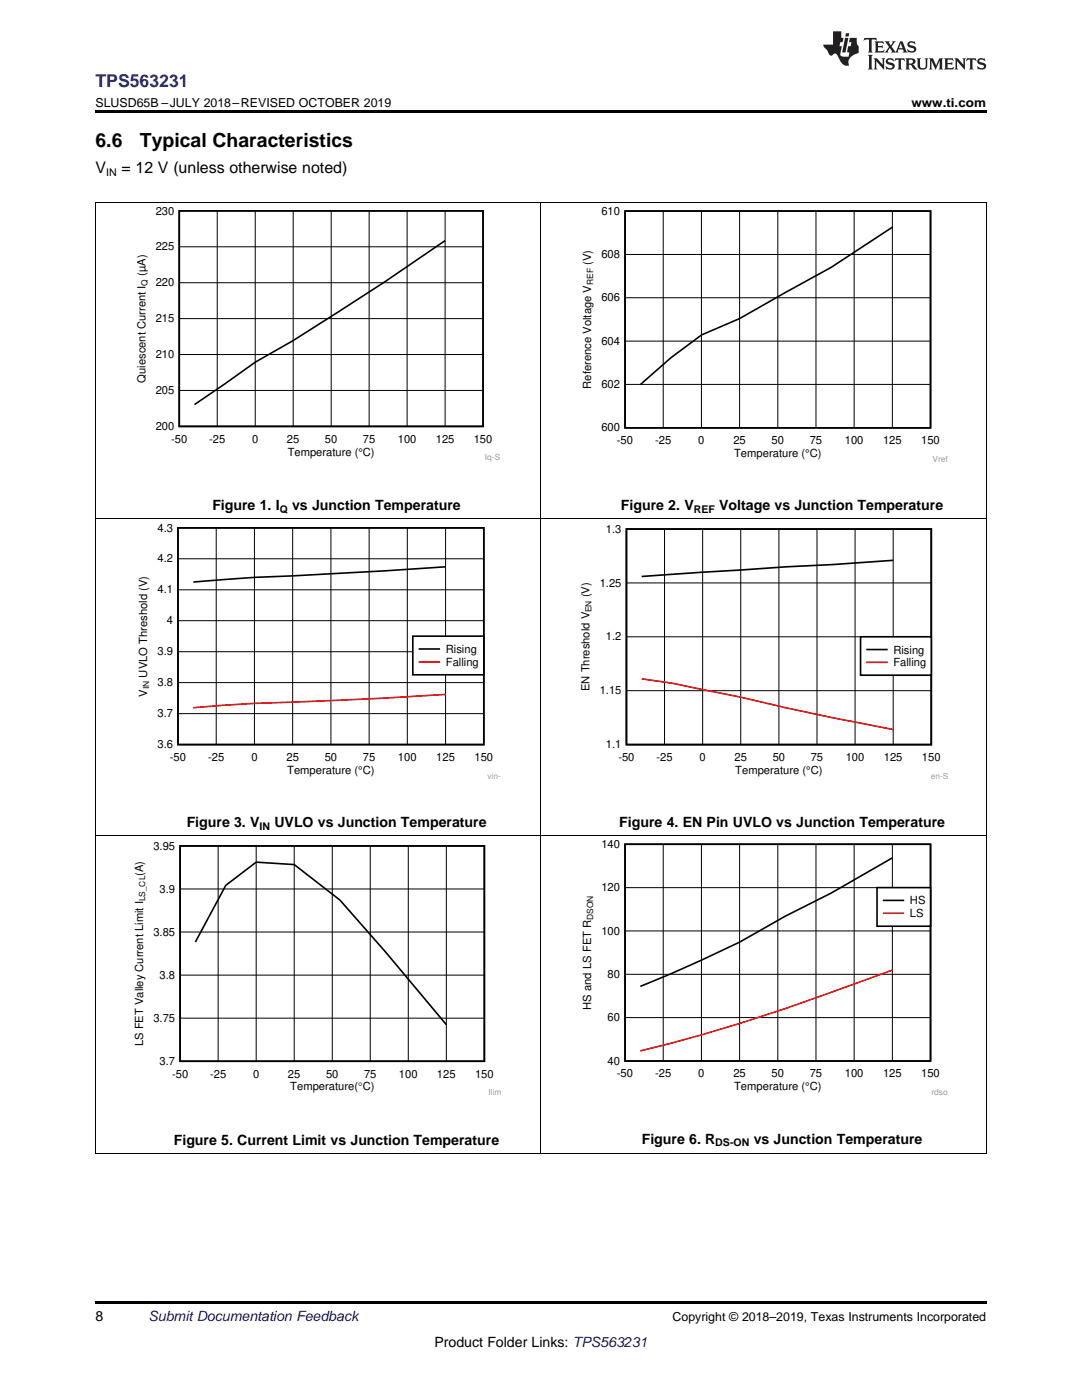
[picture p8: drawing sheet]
<svg xmlns="http://www.w3.org/2000/svg" width="216mm" height="279mm" viewBox="0 0 216 279" stroke-linecap="round" stroke-linejoin="round" font-family="sans-serif">
<path d="M19 230.3h.2zM196.7 230.3h.1zM19 259.7h177.8v.5h-177.8z" fill="#000"/>
<g fill="none" stroke="#000" stroke-width=".2">
<path d="M19.1 166.8v63.5M35.9 177.4h60.8M43.5 168.8v43M51.1 168.8v43M58.7 168.8v43M66.3 168.8v43M73.9 168.8v43M81.5 168.8v43M89.1 168.8v43M107.9 166.8v63.5M196.8 166.8v63.5M35.9 194.6h60.8"/>
<path d="M35.9 186h60.8M35.9 203.2h60.8M19 230.2h177.8"/>
</g>
<path d="M35.9 168.8h60.8v43h-60.8zM39 188l6.1-11.3 6-4.6 7.6 .4 9.1 7.1 9.1 10.4 12.2 14.5" fill="none" stroke="#000" stroke-width=".33"/>
<path d="M115.7 167.6h73.4v51.1h-73.4z" fill-rule="evenodd" fill="#fff"/>
<path d="M124.7 168.5h61v43.2h-61zM178.1 171.2l-12.2 7-9.2 4.6-9.1 5.2-13.7 6.3-6.1 2.6" fill="none" stroke="#000" stroke-width=".32"/>
<path d="M124.7 177.1h61M132.3 168.5v43.3M140 168.5v43.3M147.6 168.5v43.3M155.2 168.5v43.3M162.8 168.5v43.3M170.4 168.5v43.3M178.1 168.5v43.3M124.7 194.4h61M124.7 185.8h61M124.7 203.1h61" fill="none" stroke="#000" stroke-width=".2"/>
<path d="M178.1 193.6a456.2 456.2 0 0 1-44.2 14.6l-6.1 1.5" fill="none" stroke="#f00" stroke-width=".32"/>
<path d="M175 177.1h10.7v7.7h-10.7z" fill-rule="evenodd" fill="#fff"/>
<path d="M175 177.1h10.7v7.7h-10.7zM176.3 179.7h4" fill="none" stroke="#000" stroke-width=".32"/>
<path d="M176.3 182.3h4" fill="none" stroke="#f00" stroke-width=".32"/>
<path d="M19.1 103.6v63.2M107.9 103.6v63.2M196.8 103.6v63.2M19 166.7h177.8" fill="none" stroke="#000" stroke-width=".2"/>
<path d="M27.1 104.4h72.8v51.1h-72.8z" fill-rule="evenodd" fill="#fff"/>
<path d="M35.5 105.3h61v43.3h-61zM88.9 113.1l-12.2 .8-25.9 1.3-12.2 1" fill="none" stroke="#000" stroke-width=".32"/>
<g fill="none" stroke="#000" stroke-width=".2">
<path d="M35.5 117.7h61M35.5 111.5h61M43.1 105.3v43.3M50.8 105.3v43.3M58.4 105.3v43.3M66 105.3v43.3M73.7 105.3v43.3M81.3 105.3v43.3M88.9 105.3v43.3M35.5 136.2h61M35.5 130.1h61M35.5 123.9h61"/>
<path d="M35.5 142.4h61"/>
</g>
<path d="M88.9 138.6a1075 1075 0 0 1-38.1 1.8l-12.2 .8" fill="none" stroke="#f00" stroke-width=".32"/>
<path d="M82.4 127h14.1v7.7h-14.1z" fill-rule="evenodd" fill="#fff"/>
<path d="M82.4 127h14.1v7.7h-14.1zM83.7 129.5h3.9" fill="none" stroke="#000" stroke-width=".32"/>
<path d="M83.7 132.1h3.9" fill="none" stroke="#f00" stroke-width=".32"/>
<path d="M115.4 104.7h73.8v50.8h-73.8z" fill-rule="evenodd" fill="#fff"/>
<path d="M125 105.6h60.8v43h-60.8zM178.2 111.8l-50.2 3.2" fill="none" stroke="#000" stroke-width=".33"/>
<path d="M125 116.3h60.8M132.6 105.6v43M140.2 105.6v43M147.8 105.6v43M155.4 105.6v43M163 105.6v43M170.6 105.6v43M178.2 105.6v43M125 137.8h60.8M125 127.1h60.8" fill="none" stroke="#000" stroke-width=".2"/>
<path d="M128 135.5l6.1 .8 13.7 2.8 9.1 2.2 9.2 1.9 12.1 2.4" fill="none" stroke="#f00" stroke-width=".33"/>
<path d="M171.7 127.1h14.1v7.7h-14.1z" fill-rule="evenodd" fill="#fff"/>
<path d="M171.7 127.1h14.1v7.7h-14.1zM173 129.6h4" fill="none" stroke="#000" stroke-width=".33"/>
<path d="M173 132.2h4" fill="none" stroke="#f00" stroke-width=".33"/>
<path d="M19.1 40.4v63.2M107.9 40.4v63.2M196.8 40.4v63.2M19 103.6h177.8" fill="none" stroke="#000" stroke-width=".2"/>
<path d="M26.8 41.1h73v51.2h-73z" fill-rule="evenodd" fill="#fff"/>
<path d="M35.8 42.1h60.6v43h-60.6zM88.8 48l-12.1 8.3-9.1 5.9-9.1 5.8-7.6 4.3-12.1 8.4" fill="none" stroke="#000" stroke-width=".32"/>
<path d="M35.8 56.4h60.6M35.8 49.3h60.6M43.3 42.1v43M50.9 42.1v43M58.5 42.1v43M66.1 42.1v43M73.7 42.1v43M81.2 42.1v43M88.8 42.1v43M35.8 77.9h60.6M35.8 70.8h60.6M35.8 63.6h60.6" fill="none" stroke="#000" stroke-width=".2"/>
<path d="M115.7 41.2h73.4v51.1h-73.4z" fill-rule="evenodd" fill="#fff"/>
<path d="M124.7 42.1h61v43.3h-61zM178.1 45.3l-12.2 8.1-18.3 10.2-7.6 3.3-6.1 4.5-6.1 5.4" fill="none" stroke="#000" stroke-width=".32"/>
<path d="M19 40.4h177.8M124.7 59.4h61M124.7 50.8h61M132.3 42.1v43.3M140 42.1v43.3M147.6 42.1v43.3M155.2 42.1v43.3M162.8 42.1v43.3M170.4 42.1v43.3M178.1 42.1v43.3M124.7 76.7h61M124.7 68.1h61" fill="none" stroke="#000" stroke-width=".2"/>
<path d="M19 22h177.8v.5h-177.8z" fill="#000"/>
<g fill="#231f20">
<path d="M172.5 7.6l-.1 .5 .4-.2h.6v.1v2.1l-.2 .4h.9l-.2-.4v-2.1l.1-.1h.5l.5 .2-.2-.5zM174.5 8.3l.2 .3v1.5l-.2 .4h1.8l.2-.6a1.04 1.04 0 0 1-1.3 .2v-.7h.6l.3 .2v-.6l-.3 .2h-.6v-.6l.8-.1 .4 .3-.2-.5zM176.5 8.3l.9 1.1-.9 1.1h.8l-.2-.2 .4-.7 .5 .7-.2 .2h1.5l-.2-.2 .2-.4h.9l.1 .4-.2 .2h1l-.3-.3-.7-1.9h-.5l-.9 2-.8-1 .9-1h-.8l.1 .3-.4 .5-.3-.6 .1-.2zM179.7 8.6l.4 1h-.7zM181.3 8.4a.63 .63 0 0 0-.2 .7 .63 .63 0 0 0 .6 .4l.6 .2 .1 .2a.75 .75 0 0 1-.7 .4 .75 .75 0 0 1-.6-.5l.1 .7 .1-.1a1.11 1.11 0 0 0 1.5-.6 1.13 1.13 0 0 0-1.2-.8l-.1-.4a1.04 1.04 0 0 1 1.2 .2l-.2-.5-.2 .1-.4-.2zM173.2 10.9l.2 .4v2.2l-.2 .4h1l-.3-.4v-2.2l.3-.4zM174.3 11.6l.3 .4v1.5l-.3 .4h.8l-.2-.4v-1.3l1.5 1.7v-1.9l.2-.4h-.7l.2 .4v.9l-1.1-1.3zM177 11.8a.62 .62 0 0 0-.2 .7 .62 .62 0 0 0 .6 .4l.6 .1 .1 .3a.76 .76 0 0 1-.7 .3 .76 .76 0 0 1-.7-.4l.2 .7 .1-.1a1.11 1.11 0 0 0 1.5-.6 1.13 1.13 0 0 0-1.2-.8l-.1-.4a1.04 1.04 0 0 1 1.2 .2l-.2-.6-.2 .1-.5-.1zM178.7 11.6l-.2 .6a.61 .61 0 0 1 .8-.3v1.6l-.2 .4h.9l-.2-.4v-1.6a.63 .63 0 0 1 .7 .3l-.1-.6zM180.6 11.6l.3 .4v1.5l-.3 .4h1l-.2-.2-.1-.8 .6 .2a.76 .76 0 0 0 1.2 .7l-1-1a.58 .58 0 0 0 .6-.5 .58 .58 0 0 0-.5-.6zM181.4 11.9h.1a.45 .45 0 0 1 .5 .1 .45 .45 0 0 1 .1 .5l-.8 .2zM182.9 11.6l.2 .2a2.17 2.17 0 0 0 .3 1.9 .99 .99 0 0 0 1.6-.6v-1.1l.2-.4h-.7l.2 .2a1.92 1.92 0 0 1-.2 1.8 .6 .6 0 0 1-.9-.5v-1.1l.2-.4zM185.4 11.6l.2 .4v1.5l-.2 .4h.7l-.2-.4v-1.4l.8 1.8 .8-1.8v1.4l-.2 .4h.9l-.2-.4v-1.5l.2-.4h-.8l-.6 1.5-.6-1.5zM188.4 11.6l.2 .4v1.5l-.2 .4h1.8l.1-.6a1.04 1.04 0 0 1-1.2 .1v-.6h.5l.4 .2v-.6l-.4 .2h-.5v-.7h.8l.3 .3-.1-.6zM190.5 11.6l.2 .4v1.5l-.2 .4h.7l-.2-.4v-1.3l1.5 1.7v-1.9l.2-.4h-.7l.2 .4v.9l-1.1-1.3zM192.9 11.6l-.1 .6a.61 .61 0 0 1 .7-.3l.1 1.6-.3 .4h1l-.3-.4 .1-1.6a.63 .63 0 0 1 .7 .3l-.1-.6zM195.2 11.8a.62 .62 0 0 0-.2 .7 .62 .62 0 0 0 .6 .4l.6 .1 .1 .3a.76 .76 0 0 1-.7 .3 .76 .76 0 0 1-.6-.4l.1 .7 .1-.1a1.11 1.11 0 0 0 1.6-.6 1.13 1.13 0 0 0-1.3-.8l-.1-.4a1.04 1.04 0 0 1 1.2 .2l-.1-.6-.2 .1-.5-.1z"/>
<path d="M166.2 6.3v2.6h-1.9v.4l.8 .9a.91 .91 0 0 0 1 .8 .56 .56 0 0 1 .5-.3 .56 .56 0 0 1 .5 .3l.4 .8a1.53 1.53 0 0 0 1.9 1.2 1.54 1.54 0 0 1 1-2.1l.9-.3v-1.4a1.52 1.52 0 0 1-.4-1.6h-1.3l-.2 .8h.5l-.2 .8h-.5l-.1 1v.2l.4 .1-.2 .8a1.93 1.93 0 0 1-1.6-.3l.3-1.8h-.5l.2-.8h.4l.2-.8h-.4v-1.3zM168.6 7.6l-.6 2.9h.7l.6-2.9zM168.8 6.6l-.1 .7h.6l.2-.7z"/>
</g>
<g font-size="3.9">
<text x="19" y="29.3">6.6</text>
<text x="27.9" y="29.3">Typical Characteristics</text>
</g>
<text font-size="3.5" fill="#00f" x="19" y="17.3">TPS563231</text>
<g font-size="3.2">
<text x="19" y="34.4">V</text>
<text x="24.2" y="34.4">= 12 V (unless otherwise noted)</text>
</g>
<g font-size="2.8">
<text x="42.4" y="101.8">Figure 1. I</text>
<text x="58.3" y="101.8">vs Junction Temperature</text>
<text x="123.9" y="101.8">Figure 2. V</text>
<text x="143.5" y="101.8">Voltage vs Junction Temperature</text>
<text x="37.3" y="165">Figure 3. V</text>
<text x="54.8" y="165">UVLO vs Junction Temperature</text>
<text x="123.6" y="165">Figure 4. EN Pin UVLO vs Junction Temperature</text>
<text x="34.7" y="228.5">Figure 5. Current Limit vs Junction Temperature</text>
<text x="128.1" y="228.2">Figure 6. R</text>
<text x="150.4" y="228.2">vs Junction Temperature</text>
<text x="19" y="263.6">8</text>
<text x="86.7" y="268.9">Product Folder Links: TPS563231</text>
</g>
<text font-size="2.8" fill="#0000c8" x="29.6" y="263.6">Submit Documentation Feedback</text>
<g font-size="2.5">
<text x="19" y="21.4">SLUSD65B –JULY 2018–REVISED OCTOBER 2019</text>
<text x="181.9" y="21.4">www.ti.com</text>
<text x="134.2" y="263.6">Copyright © 2018–2019, Texas Instruments Incorporated</text>
</g>
<g font-size="2.2">
<text x="31.1" y="42.8">230</text>
<text x="120" y="42.9">610</text>
<text x="31.1" y="50">225</text>
<text x="117.9" y="52.9" transform="rotate(-90 117.9 52.9)">(V)</text>
<text x="120" y="51.5">608</text>
<text x="29" y="55.1" transform="rotate(-90 29 55.1)">(µA)</text>
<text x="31.1" y="57.2">220</text>
<text x="31.1" y="64.3">215</text>
<text x="120" y="60.2">606</text>
<text x="31.1" y="71.5">210</text>
<text x="120" y="68.8">604</text>
<text x="29" y="76.3" transform="rotate(-90 29 76.3)">Quiescent Current I</text>
<text x="117.9" y="77.6" transform="rotate(-90 117.9 77.6)">Reference Voltage V</text>
<text x="120" y="77.5">602</text>
<text x="31.1" y="78.7">205</text>
<text x="31.1" y="85.8">200</text>
<text x="34.2" y="88.4">-50</text>
<text x="41.7" y="88.4">-25</text>
<text x="50.3" y="88.4">0</text>
<text x="57.3" y="88.4">25</text>
<text x="64.8" y="88.4">50</text>
<text x="72.4" y="88.4">75</text>
<text x="79.4" y="88.4">100</text>
<text x="87" y="88.4">125</text>
<text x="94.5" y="88.4">150</text>
<text x="120" y="86.1">600</text>
<text x="123.1" y="88.7">-50</text>
<text x="130.7" y="88.7">-25</text>
<text x="139.3" y="88.7">0</text>
<text x="146.3" y="88.7">25</text>
<text x="154" y="88.7">50</text>
<text x="161.6" y="88.7">75</text>
<text x="168.6" y="88.7">100</text>
<text x="176.2" y="88.7">125</text>
<text x="183.8" y="88.7">150</text>
<text x="57.4" y="90.9">Temperature (°C)</text>
<text x="146.5" y="91.2">Temperature (°C)</text>
<text x="31.4" y="106.1">4.3</text>
<text x="120.9" y="106.3">1.3</text>
<text x="31.4" y="112.3">4.2</text>
<text x="31.4" y="118.4">4.1</text>
<text x="117.6" y="119.2" transform="rotate(-90 117.6 119.2)">(V)</text>
<text x="119.7" y="117.1">1.25</text>
<text x="33.3" y="124.6">4</text>
<text x="31.4" y="130.8">3.9</text>
<text x="89" y="130.3">Rising</text>
<text x="120.9" y="127.8">1.2</text>
<text x="178.3" y="130.4">Rising</text>
<text x="29.3" y="135.2" transform="rotate(-90 29.3 135.2)">UVLO Threshold (V)</text>
<text x="31.4" y="137">3.8</text>
<text x="89" y="132.9">Falling</text>
<text x="117.6" y="137.9" transform="rotate(-90 117.6 137.9)">EN Threshold V</text>
<text x="178.3" y="133">Falling</text>
<text x="29.3" y="139" transform="rotate(-90 29.3 139)">V</text>
<text x="31.4" y="143.2">3.7</text>
<text x="119.7" y="138.6">1.15</text>
<text x="31.4" y="149.3">3.6</text>
<text x="120.9" y="149.3">1.1</text>
<text x="33.9" y="151.9">-50</text>
<text x="41.5" y="151.9">-25</text>
<text x="50.2" y="151.9">0</text>
<text x="57.2" y="151.9">25</text>
<text x="57.3" y="154.5">Temperature (°C)</text>
<text x="64.8" y="151.9">50</text>
<text x="72.4" y="151.9">75</text>
<text x="79.4" y="151.9">100</text>
<text x="87" y="151.9">125</text>
<text x="94.7" y="151.9">150</text>
<text x="123.4" y="151.9">-50</text>
<text x="131" y="151.9">-25</text>
<text x="139.6" y="151.9">0</text>
<text x="146.6" y="151.9">25</text>
<text x="146.7" y="154.4">Temperature (°C)</text>
<text x="154.2" y="151.9">50</text>
<text x="161.8" y="151.9">75</text>
<text x="168.8" y="151.9">100</text>
<text x="176.4" y="151.9">125</text>
<text x="184" y="151.9">150</text>
<text x="30.6" y="169.5">3.95</text>
<text x="120" y="169.2">140</text>
<text x="28.6" y="174.8" transform="rotate(-90 28.6 174.8)">(A)</text>
<text x="31.9" y="178.1">3.9</text>
<text x="120" y="177.9">120</text>
<text x="181.6" y="180.5">HS</text>
<text x="181.6" y="183.1">LS</text>
<text x="30.6" y="186.7">3.85</text>
<text x="120" y="186.5">100</text>
<text x="31.9" y="195.3">3.8</text>
<text x="121.2" y="195.2">80</text>
<text x="30.6" y="203.9">3.75</text>
<text x="117.9" y="201.5" transform="rotate(-90 117.9 201.5)">HS and LS FET R</text>
<text x="121.2" y="203.8">60</text>
<text x="28.6" y="208.8" transform="rotate(-90 28.6 208.8)">LS FET Valley Current Limit I</text>
<text x="31.9" y="212.5">3.7</text>
<text x="34.3" y="215.1">-50</text>
<text x="41.9" y="215.1">-25</text>
<text x="50.5" y="215.1">0</text>
<text x="57.5" y="215.1">25</text>
<text x="65.1" y="215.1">50</text>
<text x="72.6" y="215.1">75</text>
<text x="79.6" y="215.1">100</text>
<text x="87.2" y="215.1">125</text>
<text x="94.8" y="215.1">150</text>
<text x="121.2" y="212.5">40</text>
<text x="123.1" y="215">-50</text>
<text x="130.7" y="215">-25</text>
<text x="139.3" y="215">0</text>
<text x="146.3" y="215">25</text>
<text x="154" y="215">50</text>
<text x="161.6" y="215">75</text>
<text x="168.6" y="215">100</text>
<text x="176.2" y="215">125</text>
<text x="183.8" y="215">150</text>
<text x="57.9" y="217.6">Temperature(qC)</text>
<text x="146.5" y="217.6">Temperature (°C)</text>
</g>
<g font-size="2.1">
<text x="21.2" y="35.1">IN</text>
<text x="55.8" y="102.4">Q</text>
<text x="138.4" y="102.4">REF</text>
<text x="51.8" y="165.6">IN</text>
<text x="142.7" y="228.8">DS-ON</text>
</g>
<g font-size="1.7">
<text x="29.4" y="57" transform="rotate(-90 29.4 57)">Q</text>
<text x="118.3" y="56.9" transform="rotate(-90 118.3 56.9)">REF</text>
<text x="118" y="122.2" transform="rotate(-90 118 122.2)">EN</text>
<text x="29.7" y="137.5" transform="rotate(-90 29.7 137.5)">IN</text>
<text x="29" y="179.9" transform="rotate(-90 29 179.9)">LS_CL</text>
<text x="118.3" y="183.6" transform="rotate(-90 118.3 183.6)">DSON</text>
</g>
<g font-size="1.7" fill="#999">
<text x="96.8" y="91.9">Iq-S</text>
<text x="186.1" y="92.2">Vref</text>
<text x="97.3" y="155.4">vin-</text>
<text x="185.7" y="155.4">en-S</text>
<text x="97.5" y="218.6">Ilim</text>
<text x="185.9" y="218.6">rdso</text>
</g>
</svg>
